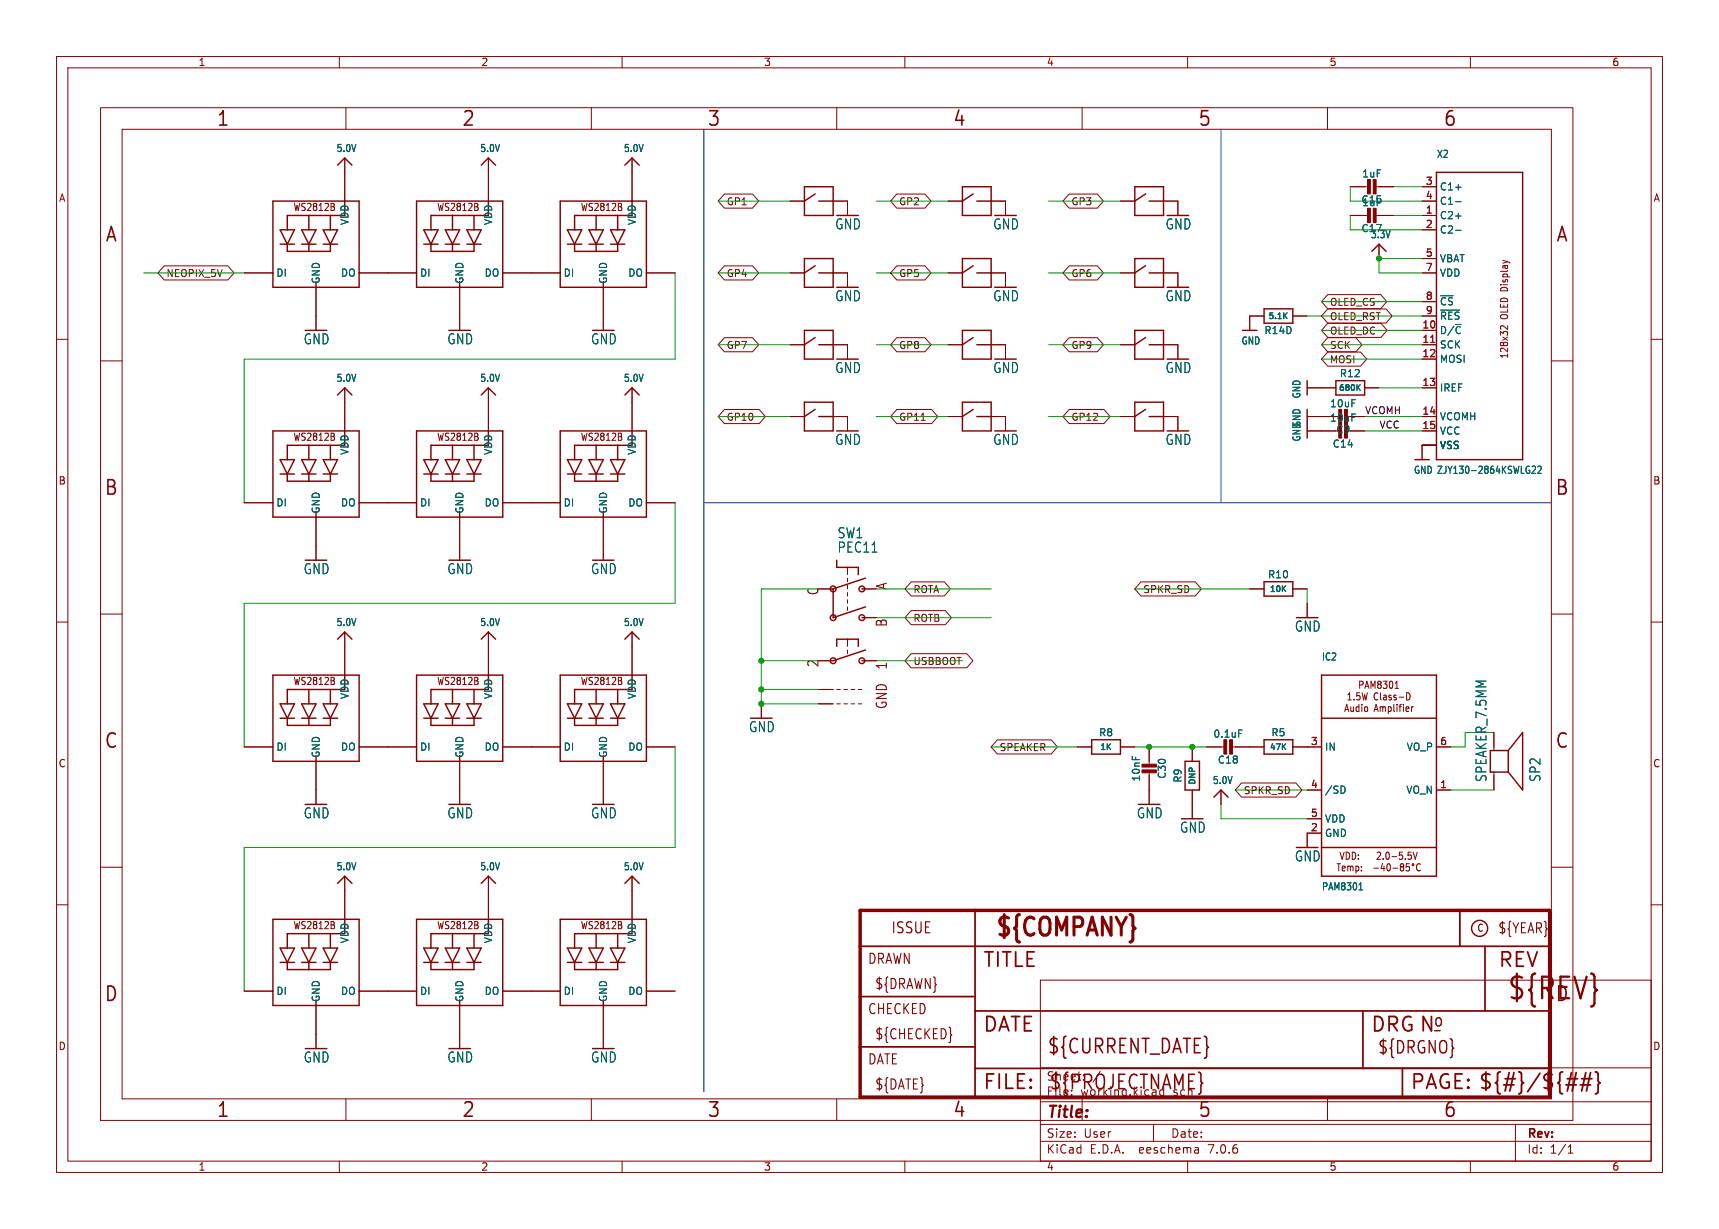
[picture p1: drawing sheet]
<svg xmlns="http://www.w3.org/2000/svg" width="304mm" height="217mm" viewBox="0 0 304 217" stroke-linecap="round" stroke-linejoin="round" font-family="sans-serif">
<g fill="none" stroke="#840000" stroke-width=".18">
<path d="M10 10h284v197.3h-284zM12 12h280v193.3h-280zM17.8 19h260.3v179.1h-260.3zM60 10v2M61.2 19v3.9M104.6 19v3.9M110 10v2M148 19v3.9M160 10v2M191.3 19v3.9M210 10v2M234.7 19v3.9"/>
<path d="M260 10v2M21.6 22.9h252.7v171.4h-252.7zM59.1 36.7v.4M61 27.9v7.7M84.5 36.7v.4M86.4 27.9v7.7M109.9 36.7v.4M111.8 27.9v7.7M128.1 34.3h5l1.1 1.3-1.1 1.2h-5l-1.1-1.2zM139.7 35.6h2.5M147.3 35.6h2.6v2.5M158.6 34.3h5l1 1.3-1 1.2h-5l-1.1-1.2z"/>
<path d="M167.6 35.6h2.6M175.3 35.6h2.5v2.5M189 34.3h5l1.1 1.3-1.1 1.2h-5l-1-1.2zM198.1 35.6h2.6M205.7 35.6h2.6v2.5M238.8 33h3.3M238.8 38.1h3.3M243.1 33h3.3M243.1 38.1h3.3M251.5 35.6h2.5M251.5 33h2.5M251.5 38.1h2.5"/>
<path d="M10 60h2M29 47h11.3l1.1 1.3-1.1 1.2h-11.3l-1.1-1.2zM43.2 48.3h5.1M55.9 50.8v7.6M63.5 48.3h10.2M81.3 50.8v7.6M88.9 48.3h10.2M106.7 50.8v7.6M114.3 48.3h5.1M128.1 47h5l1.1 1.3-1.1 1.2h-5l-1.1-1.2zM128.1 59.7h5l1.1 1.3-1.1 1.2h-5l-1.1-1.2zM139.7 48.3h2.5"/>
<path d="M147.3 48.3h2.6v2.5M158.6 59.7h5l1 1.3-1 1.2h-5l-1.1-1.2zM158.6 47h5l1 1.3-1 1.2h-5l-1.1-1.2zM167.6 48.3h2.6M175.3 48.3h2.5v2.5M189 47h5l1.1 1.3-1.1 1.2h-5l-1-1.2zM189 59.7h5l1.1 1.3-1.1 1.2h-5l-1-1.2zM198.1 48.3h2.6M205.7 48.3h2.6v2.5M223.5 55.9h-2.5v2.5M228.6 55.9h2.5M234.8 52.1h9.3l1.1 1.2-1.1 1.3h-9.3l-1.1-1.3z"/>
<path d="M234.8 54.6h10.3l1.1 1.3-1.1 1.2h-10.3l-1.1-1.2zM234.8 57.2h9.4l1.1 1.2-1.1 1.3h-9.4l-1.1-1.3zM234.8 59.7h5l1 1.3-1 1.2h-5l-1.1-1.2zM243.8 43.2v2.5M251.5 48.3h2.5M251.5 55.9h2.5M251.5 58.4h2.5M251.5 40.6h2.5M251.5 45.7h2.5M251.5 53.3h2.5M266.6 57.6v.7l-.9-.7-.3 .1-.1 .4M292 60h2"/>
<path d="M17.8 63.8h3.8M59.1 77.3v.4M61 68.6v7.6M84.5 77.3v.4M86.4 68.6v7.6M109.9 77.3v.4M111.8 68.6v7.6M128.1 72.4h6.2l1 1.3-1 1.2h-6.2l-1.1-1.2zM139.7 61h2.5M139.7 73.7h2.5M147.3 61h2.6v2.5M147.3 73.7h2.6v2.5"/>
<path d="M158.6 72.4h6.1l1.1 1.3-1.1 1.2h-6.1l-1.1-1.2zM162.9 74.3h.7M167.6 61h2.6M167.6 73.7h2.6M175.3 61h2.5v2.5M175.3 73.7h2.5v2.5M189 72.4h6.2l1.1 1.3-1.1 1.2h-6.2l-1-1.2zM198.1 61h2.6M198.1 73.7h2.6M205.7 61h2.6v2.5M205.7 73.7h2.6v2.5M231.1 73.7h5.1"/>
<path d="M231.1 76.2h5.1M231.1 68.6h5.1M234.8 62.3h5.8l1.1 1.2-1.1 1.2h-5.8l-1.1-1.2zM238.8 73.7h2.5M238.8 76.2h2.5M241.3 68.6h2.5M251.5 61h2.5M251.5 73.7h2.5M251.5 76.2h2.5M251.5 68.6h2.5M251.5 63.5h2.5M254 78.7h-2.5v2.6"/>
<path d="M274.3 63.8h3.8M43.2 88.9h5.1M55.9 91.4v7.7M63.5 88.9h10.2M81.3 91.4v7.7M88.9 88.9h10.2M106.7 91.4v7.7M114.3 88.9h5.1M10 110h2M17.8 108.6h3.8M61 111.8v7.6M86.4 111.8v7.6"/>
<path d="M111.8 111.8v7.6M144.8 116.8h2.5M144.8 104.1h2.5M149.9 100.3v1.3M149.9 102.2v.7M149.9 103.5v.6M149.9 104.8v.6M149.9 106v.7M149.9 107.3v.6M149.9 113v1.3M149.9 114.9v.7M152.4 116.8h2.5"/>
<path d="M152.4 104.1h2.5M152.4 109.2h2.5M161.1 115.6h9.9l1 1.2-1 1.3h-9.9l-1.1-1.3zM161.1 102.9h5.9l1.1 1.2-1.1 1.3h-5.9l-1.1-1.3zM161.1 108h6.1l1 1.2-1 1.3h-6.1l-1.1-1.3zM201.7 102.9h9.7l1 1.2-1 1.3h-9.7l-1-1.3zM221 104.1h2.5M228.6 104.1h2.5M231.1 106.7v2.5M274.3 108.6h3.8M292 110h2M43.2 132.1h5.1"/>
<path d="M55.9 134.6v7.6M59.1 120.5v.4M63.5 132.1h10.2M81.3 134.6v7.6M84.5 120.5v.4M88.9 132.1h10.2M106.7 134.6v7.6M109.9 120.5v.4M114.3 132.1h5.1M134.6 124.5v2.5M144.8 124.5h2.5M144.8 121.9h2.5"/>
<path d="M148 124.5h.6M148 121.9h.6M149.2 124.5h.7M149.2 121.9h.7M150.5 124.5h.6M150.5 121.9h.6M151.8 124.5h.6M151.8 121.9h.6M176.3 130.8h9.6l1.1 1.3-1.1 1.2h-9.6l-1-1.2zM190.5 132.1h2.5M198.1 132.1h2.6M203.2 132.1v3.3"/>
<path d="M203.2 136.4v5.8M210.8 132.1v2.5M210.8 139.7v5.1M213.4 132.1h3.3M215.9 139.7v2.5M217.7 132.1h5.8M219.5 138.5h9.6l1.1 1.2-1.1 1.2h-9.6l-1.1-1.2zM228.6 132.1h5.1M231.1 139.7h2.6M237.8 125.8l.3-1.3 .4 1.3M237.9 125.5h.5M238.3 123.8h.7"/>
<path d="M238.3 122.9l.3-.4v1.3M238.9 125v.8h.3l.1-.1M239.3 125v.8M239.4 123.6v.2M240.3 125h-.3l-.2 .2 .1 .6h.4M240.3 124.5v1.3M240.4 121.1l.6-.1-.1-.5h-.5v1.2M240.4 122.5h-.5v.6l.1-.1h.4v.6l-.1 .2-.4-.2M240.8 124.5v.2M240.8 125v.8M240.9 122.5l.2 1.3 .2-.9 .2 .9 .3-1.3M241.3 121.7l.4-1.2 .4 1.2"/>
<path d="M241.4 125h.2l.2 .2v.4l-.2 .2h-.2l-.1-.2zM241.4 121.4h.6M242.4 121.7v-1.2l.4 .9 .3-.9v1.2M243 125.8l.3-1.3 .4 1.3M243.1 125.5h.5M243.6 122.6a.62 .62 0 0 0-.7 .4 .62 .62 0 0 0 .4 .8l.3-.2M243.8 121l-.2-.2 .2-.3h.3l.1 .2-.2 .3M243.8 121l-.2 .2v.3l.2 .2h.3l.1-.2v-.3l-.2-.2M243.8 121h.2M244 125.1l.4-.1 .1 .1M244 125v.8M244.1 122.5v1.1l.2 .2"/>
<path d="M244.5 125.1l.2-.1h.2l.1 .8M244.5 125.1v.7M244.6 120.5h.7l-.4 .4 .3 .2v.5l-.2 .1-.4-.1M244.7 123h.4v.8M245.1 123.2l-.3 .1-.2 .2 .2 .3 .3-.1M245.5 125h.3l.2 .2-.1 .6h-.4M245.5 125v1.2M245.8 120.5h.1a.72 .72 0 0 1 0 1.2 .95 .95 0 0 1-.1-1.2zM246 123l-.3-.1-.1 .2v.2l.4 .1v.3h-.4M246.5 124.5v1.1l.1 .2M246.7 121.7h.6M246.7 120.8l.3-.3v1.2"/>
<path d="M246.9 123l-.3-.1-.1 .2v.2l.4 .1v.3h-.4M247 124.5v.2M247 125v.8M247.4 125h.4M247.4 123.3h.8M247.8 124.5l-.3 .2v1.1M248.2 124.5v.2M248.2 125v.8M248.6 125.4l.5-.1v-.3h-.3l-.2 .1 .1 .7h.4M248.7 122.5a.64 .64 0 0 1 .6 .6 .64 .64 0 0 1-.6 .7zM249.6 125v.8M249.9 125l-.3 .2"/>
<path d="M254 132.1h2.5M254 139.7h2.5M264.2 137.2v2.5M10 160h2M17.8 153.4h3.8M61 154.9v7.7M86.4 154.9v7.7M111.8 154.9v7.7M231.1 144.8h2.6M233.7 147.3h-2.6v2.6M236.4 152.7h.6M236.7 152.7v1.3"/>
<path d="M237 150.7l.3 1.3 .4-1.3M237.3 153.6l.6-.1-.1-.3h-.3l-.2 .1 .1 .6h.4M238 150.7a.64 .64 0 0 1 .7 .6 .64 .64 0 0 1-.7 .7zM238.3 153.3l.3-.1 .2 .1M238.3 153.2v.8M238.8 153.3l.1-.1h.3v.8M238.8 153.3v.7M239.1 150.7a.64 .64 0 0 1 .6 .6 .64 .64 0 0 1-.6 .7zM239.8 153.2h.3l.2 .2-.1 .5h-.4M239.8 153.2v1.2M240.2 151.8v.2M240.2 151.2v.1"/>
<path d="M240.7 153.9v.1M240.7 153.2v.1M242.9 153.5h.8M243.5 150.8l.4-.1 .2 .3-.6 1h.6M244.5 152.7l-.3 .9h.7M244.6 151.8v.2M244.7 153.2v.8M245.2 150.7h.1a.72 .72 0 0 1 0 1.3 .94 .94 0 0 1-.1-1.3zM245.4 152.8l.1-.1a.72 .72 0 0 1 0 1.3 .95 .95 0 0 1-.1-1.2zM246.1 151.5h.9M246.3 153.5h.8M247.8 153.3l-.2-.3 .2-.3 .3 .1 .1 .2-.2 .3"/>
<path d="M247.8 153.3l-.2 .2 .1 .4 .1 .1 .3-.1 .1-.1v-.4l-.2-.1M247.8 153.3h.2M248 150.7h-.5l-.1 .6 .2-.1h.3l.1 .6-.2 .2-.4-.2M248.5 151.8v.2M249.2 152.7h-.5l-.1 .6 .2-.1 .3 .1 .1 .6-.2 .1-.4-.1M249.5 150.7h-.5v.6l.1-.1h.4v.6l-.1 .2-.4-.2M249.9 150.7l.3 1.3 .4-1.3M251.1 152.9v-.1a.62 .62 0 0 0-.7 .5 .62 .62 0 0 0 .4 .7l.3-.1M274.3 153.4h3.8M292 160h2M43.2 175.3h5.1M55.9 177.8v7.6"/>
<path d="M59.1 163.7v.4M63.5 175.3h10.2M81.3 177.8v7.6M84.5 163.7v.4M88.9 175.3h10.2M106.7 177.8v7.6M109.9 163.7v.4M114.3 175.3h5.1M184 173.3h108v32h-108zM61.2 194.3v3.8M104.6 194.3v3.8M148 194.3v3.8"/>
<path d="M184 198.8h108M184 194.8h108M184 188.8h108M191.3 194.3v3.8M204 198.8v3M234.7 194.3v3.8M268 198.8v6.5M60 205.3v2M110 205.3v2M160 205.3v2M184 201.8h108M210 205.3v2"/>
<path d="M211.8 203l.1 .9M211.9 203.8l-.1 .1M211.9 203.3h-.1M260 205.3v2M277.3 203.9h.8M277.3 202.8l.4-.4v1.5"/>
<circle cx="249.9" cy="152.9" r=".17"/>
</g>
<g fill="none" stroke="#840000" stroke-width=".25">
<path d="M48.3 35.6h15.2v15.2h-15.2zM54.6 38.1v2.5M58.4 38.1v2.5M59.7 29.2l1.3-1.3 1.2 1.3M61 35.6v2.5h-10.2v2.5M73.7 35.6h15.2v15.2h-15.2zM80 38.1v2.5M83.8 38.1v2.5M85.1 29.2l1.3-1.3 1.2 1.3M86.4 35.6v2.5h-10.2v2.5M99.1 35.6h15.2v15.2h-15.2zM105.4 38.1v2.5"/>
<path d="M109.2 38.1v2.5M110.5 29.2l1.3-1.3 1.2 1.3M111.8 35.6v2.5h-10.2v2.5M142.2 33h5.1v5.1h-5.1zM144.1 34.3l-1.9 1.3M144.8 35.6h2.5M170.2 33h5.1v5.1h-5.1zM172.1 34.3l-1.9 1.3M172.7 35.6h2.6M200.7 33h5v5.1h-5zM202.6 34.3l-1.9 1.3M203.2 35.6h2.5"/>
<path d="M254 30.5h15.2v50.8h-15.2zM49.5 43.2h2.6M49.5 40.6h2.6l-1.3 2.6zM50.8 43.2v1.2h7.6v-1.2M53.3 43.2h2.6M53.3 40.6h2.6l-1.3 2.6zM54.6 43.2v1.2M57.1 43.2h2.6M57.1 40.6h2.6l-1.3 2.6zM74.9 43.2h2.6M74.9 40.6h2.6l-1.3 2.6zM76.2 43.2v1.2h7.6v-1.2"/>
<path d="M78.7 43.2h2.6M78.7 40.6h2.6l-1.3 2.6zM80 43.2v1.2M82.5 43.2h2.6M82.5 40.6h2.6l-1.3 2.6zM100.3 43.2h2.6M100.3 40.6h2.6l-1.3 2.6zM101.6 43.2v1.2h7.6v-1.2M104.1 43.2h2.6M104.1 40.6h2.6l-1.3 2.6zM105.4 43.2v1.2M107.9 43.2h2.6"/>
<path d="M107.9 40.6h2.6l-1.3 2.6zM142.2 58.4h5.1v5.1h-5.1zM142.2 45.7h5.1v5.1h-5.1zM144.1 59.7l-1.9 1.3M144.1 47l-1.9 1.3M144.8 48.3h2.5M170.2 58.4h5.1v5.1h-5.1zM170.2 45.7h5.1v5.1h-5.1zM172.1 59.7l-1.9 1.3M172.1 47l-1.9 1.3M172.7 48.3h2.6M200.7 58.4h5v5.1h-5z"/>
<path d="M200.7 45.7h5v5.1h-5zM202.6 47l-1.9 1.3M202.6 59.7l-1.9 1.3M203.2 48.3h2.5M219.7 58.4h2.5M223.5 54.6h5.1v2.5h-5.1zM242.6 44.4l1.2-1.2 1.3 1.2M48.3 76.2h15.2v15.2h-15.2zM54.6 78.7v2.6M58.4 78.7v2.6M59.7 69.8l1.3-1.2 1.2 1.2M61 76.2v2.5h-10.2v2.6"/>
<path d="M73.7 76.2h15.2v15.2h-15.2zM80 78.7v2.6M83.8 78.7v2.6M85.1 69.8l1.3-1.2 1.2 1.2M86.4 76.2v2.5h-10.2v2.6M99.1 76.2h15.2v15.2h-15.2zM105.4 78.7v2.6M109.2 78.7v2.6M110.5 69.8l1.3-1.2 1.2 1.2M111.8 76.2v2.5h-10.2v2.6M142.2 71.1h5.1v5.1h-5.1zM144.1 72.4l-1.9 1.3"/>
<path d="M144.8 61h2.5M144.8 73.7h2.5M170.2 71.1h5.1v5.1h-5.1zM172.1 72.4l-1.9 1.3M172.7 61h2.6M172.7 73.7h2.6M200.7 71.1h5v5.1h-5zM202.6 72.4l-1.9 1.3M203.2 61h2.5M203.2 73.7h2.5M231.1 67.3v2.5M231.1 72.4v5.1"/>
<path d="M236.2 67.3h5.1v2.5h-5.1zM49.5 83.8h2.6M49.5 81.3h2.6l-1.3 2.5zM50.8 83.8v1.3h7.6v-1.3M53.3 83.8h2.6M53.3 81.3h2.6l-1.3 2.5zM54.6 83.8v1.3M57.1 83.8h2.6M57.1 81.3h2.6l-1.3 2.5zM74.9 83.8h2.6M74.9 81.3h2.6l-1.3 2.5zM76.2 83.8v1.3h7.6v-1.3"/>
<path d="M78.7 83.8h2.6M78.7 81.3h2.6l-1.3 2.5zM80 83.8v1.3M82.5 83.8h2.6M82.5 81.3h2.6l-1.3 2.5zM100.3 83.8h2.6M100.3 81.3h2.6l-1.3 2.5zM101.6 83.8v1.3h7.6v-1.3M104.1 83.8h2.6M104.1 81.3h2.6l-1.3 2.5zM105.4 83.8v1.3M107.9 83.8h2.6"/>
<path d="M107.9 81.3h2.6l-1.3 2.5zM148 99.1v1.2h3.8v1.3M250.2 81.3h2.5M48.3 119.4h15.2v15.2h-15.2zM59.7 113l1.3-1.2 1.2 1.2M61 119.4v2.5h-10.2v2.6M73.7 119.4h15.2v15.2h-15.2zM85.1 113l1.3-1.2 1.2 1.2M86.4 119.4v2.5h-10.2v2.6M99.1 119.4h15.2v15.2h-15.2zM110.5 113l1.3-1.2 1.2 1.2M111.8 119.4v2.5h-10.2v2.6"/>
<path d="M148 114.3v-1.3h3.8v1.3M153 102.2l-5.7 1.9v5.1l5.7-1.9M153 114.9l-5.7 1.9M223.5 102.9h5.1v2.5h-5.1zM233.7 119.4h20.3v35.5h-20.3zM49.5 127h2.6M49.5 124.5h2.6l-1.3 2.5zM50.8 127v1.3h7.6v-1.3M53.3 127h2.6M53.3 124.5h2.6l-1.3 2.5zM54.6 121.9v2.6M54.6 127v1.3"/>
<path d="M57.1 127h2.6M57.1 124.5h2.6l-1.3 2.5zM58.4 121.9v2.6M74.9 127h2.6M74.9 124.5h2.6l-1.3 2.5zM76.2 127v1.3h7.6v-1.3M78.7 127h2.6M78.7 124.5h2.6l-1.3 2.5zM80 121.9v2.6M80 127v1.3M82.5 127h2.6M82.5 124.5h2.6l-1.3 2.5z"/>
<path d="M83.8 121.9v2.6M100.3 127h2.6M100.3 124.5h2.6l-1.3 2.5zM101.6 127v1.3h7.6v-1.3M104.1 127h2.6M104.1 124.5h2.6l-1.3 2.5zM105.4 121.9v2.6M105.4 127v1.3M107.9 127h2.6M107.9 124.5h2.6l-1.3 2.5zM109.2 121.9v2.6M193 130.8h5.1v2.5h-5.1z"/>
<path d="M209.5 134.6h2.6v5.1h-2.6zM223.5 130.8h5.1v2.5h-5.1zM233.7 127h20.3M264.2 136.5h2.5M264.2 132.7h2.5M266.7 132.7l2.5-3.2v10.2l-2.5-3.2M266.7 132.7v3.8M59.7 156.2l1.3-1.3 1.2 1.3M85.1 156.2l1.3-1.3 1.2 1.3M110.5 156.2l1.3-1.3 1.2 1.3M214.6 141l1.3-1.3 1.3 1.3M233.7 149.9h20.3"/>
<path d="M48.3 162.6h15.2v15.2h-15.2zM49.5 170.2h2.6M49.5 167.6h2.6l-1.3 2.6zM50.8 170.2v1.2h7.6v-1.2M53.3 170.2h2.6M53.3 167.6h2.6l-1.3 2.6zM54.6 165.1v2.5M54.6 170.2v1.2M57.1 170.2h2.6M57.1 167.6h2.6l-1.3 2.6zM58.4 165.1v2.5M61 162.6v2.5h-10.2v2.5"/>
<path d="M73.7 162.6h15.2v15.2h-15.2zM74.9 170.2h2.6M74.9 167.6h2.6l-1.3 2.6zM76.2 170.2v1.2h7.6v-1.2M78.7 170.2h2.6M78.7 167.6h2.6l-1.3 2.6zM80 165.1v2.5M80 170.2v1.2M82.5 170.2h2.6M82.5 167.6h2.6l-1.3 2.6zM83.8 165.1v2.5M86.4 162.6v2.5h-10.2v2.5"/>
<path d="M99.1 162.6h15.2v15.2h-15.2zM100.3 170.2h2.6M100.3 167.6h2.6l-1.3 2.6zM101.6 170.2v1.2h7.6v-1.2M104.1 170.2h2.6M104.1 167.6h2.6l-1.3 2.6zM105.4 165.1v2.5M105.4 170.2v1.2M107.9 170.2h2.6M107.9 167.6h2.6l-1.3 2.6zM109.2 165.1v2.5M111.8 162.6v2.5h-10.2v2.5"/>
<circle cx="147.3" cy="109.2" r=".51"/>
<circle cx="147.3" cy="104.1" r=".51"/>
<circle cx="147.3" cy="116.8" r=".51"/>
<circle cx="152.4" cy="104.1" r=".51"/>
<circle cx="152.4" cy="116.8" r=".51"/>
<circle cx="152.4" cy="109.2" r=".51"/>
<circle cx="261.6" cy="164.2" r="1.42"/>
</g>
<g fill="#840000" stroke="#840000" stroke-width=".18">
<path d="M237.7 72.4h.6v2.5h-.6z"/>
<path d="M236.7 72.4h.5v2.5h-.5z"/>
<path d="M201.9 135.1h2.6v.5h-2.6z"/>
<path d="M201.9 136.1h2.6v.6h-2.6z"/>
<path d="M217.4 130.8h.5v2.5h-.5z"/>
<path d="M216.4 130.8h.5v2.5h-.5z"/>
<path d="M242.8 31.7h.5v2.6h-.5z"/>
<path d="M241.8 31.7h.5v2.6h-.5z"/>
<path d="M242.8 36.8h.5v2.6h-.5z"/>
<path d="M241.8 36.8h.5v2.6h-.5z"/>
<path d="M237.7 74.9h.6v2.6h-.6z"/>
<path d="M236.7 74.9h.5v2.6h-.5z"/>
</g>
<g fill="none" stroke="#006464" stroke-width=".18">
<path d="M257.4 38.2h1M257.4 33.1h1M257.4 35.7h1M254.7 54.8h3.4M257.4 40.7h1M228.6 73.6h1.3l-1.3 .6h1.3M228.7 72.6a.79 .79 0 0 1 1.2 .2v.3h-1.3zM270.9 82.6l.4-.2 .2 .4-.6 .9h.6M271.9 82.6l.4-.2 .2 .4-.6 .9h.6M219 129.1h.6M237.6 139.1l.3 .5-.3 .6M240.3 157.4h.6"/>
<path d="M240.5 156.3l.1-.2v1.3"/>
</g>
<path d="M240.1 68.5l.4 .5M240.5 68l-.6 .6" fill="none" stroke="#006464" stroke-width=".2"/>
<path d="M253 60.5h.7" fill="none" stroke="#a90000" stroke-width=".18"/>
<path d="M152.1 161h121.9v33h-121.9z" fill="none" stroke="#840000" stroke-width=".61"/>
<path d="M152.1 176.2h20.3M152.1 167.3h121.9M172.4 161v33M172.4 178.8h101.6M241 178.8v10.1M258.1 161v6.3M262.6 167.3v11.5M152.1 185.1h20.3M172.4 188.9h101.6M248 188.9v5.1" fill="none" stroke="#840000" stroke-width=".3"/>
<path d="M276.9 191.8h1.8M277.1 190.8h1.9M278.7 189.7l-.7 3.2M279.4 191.8h1.9M279.7 190.8h1.8M280.4 189.7l-.7 3.2M281.3 189.7l-.8 3.2M282.1 189.5l.4 .2 .1 .2v1.2l.3 .4-.3 .3v1.2l-.1 .3-.4 .1" fill="none" stroke="#840000" stroke-width=".32"/>
<path d="M168.2 182.9l.1 .1-.1 .1" fill="none" stroke="#840000" stroke-width=".19"/>
<path d="M124.5 22.9v170.1M215.9 22.9v66M124.5 88.9h149.8" fill="none" stroke="#0000c2" stroke-width=".18"/>
<g fill="none" stroke="#009600" stroke-width=".18">
<path d="M127 35.6h12.7M154.9 35.6h12.7M185.4 35.6h12.7M238.8 33v2.6h12.7M238.8 38.1v2.5h12.7M246.4 38.1h5.1M246.4 33h5.1M25.4 48.3h17.8M119.4 48.3v15.2h-76.2v25.4M127 48.3h12.7M154.9 48.3h12.7M185.4 48.3h12.7"/>
<path d="M231.1 55.9h20.4M233.7 53.3h17.8M233.7 58.4h17.8M251.5 45.7h-7.7v2.6h7.7M127 73.7h12.7M127 61h12.7M154.9 73.7h12.7M154.9 61h12.7M185.4 73.7h12.7M185.4 61h12.7M233.7 63.5h17.8M233.7 61h17.8"/>
<path d="M241.3 73.7h10.2M241.3 76.2h10.2M243.8 68.6h7.7M119.4 88.9v17.8h-76.2v25.4M134.6 116.8h10.2M144.8 104.1h-10.2v20.4h10.2M154.9 104.1h20.4M154.9 116.8h15.3M154.9 109.2h20.4M200.7 104.1h20.3M231.1 104.1v2.6M119.4 132.1v17.8h-76.2v25.4"/>
<path d="M134.6 121.9h10.2M175.3 132.1h15.2M200.7 132.1h12.7M218.4 139.7h12.7M256.5 139.7h7.7M264.2 129.5h-5.1v2.6h-2.6M215.9 142.2v2.6h15.2"/>
</g>
<g fill="#009600" stroke="#009600" stroke-width=".18">
<circle cx="134.6" cy="121.9" r=".46"/>
<circle cx="134.6" cy="116.8" r=".46"/>
<circle cx="134.6" cy="124.5" r=".46"/>
<circle cx="203.2" cy="132.1" r=".46"/>
<circle cx="210.8" cy="132.1" r=".46"/>
<circle cx="243.8" cy="45.7" r=".46"/>
</g>
<text font-size="5.3" fill="#840000" x="266.4" y="177.3">${REV}</text>
<text font-size="4.4" fill="#840000" x="175.7" y="166.3">${COMPANY}</text>
<g font-size="3.5" fill="#840000">
<text x="38.2" y="22.7">1</text>
<text x="81.6" y="22.7">2</text>
<text x="125" y="22.7">3</text>
<text x="168.4" y="22.7">4</text>
<text x="211.8" y="22.7">5</text>
<text x="255.1" y="22.7">6</text>
<text x="18.5" y="43.1">A</text>
<text x="275" y="43.1">A</text>
<text x="18.3" y="87.9">B</text>
<text x="274.9" y="87.9">B</text>
<text x="18.3" y="132.7">C</text>
<text x="274.9" y="132.7">C</text>
<text x="173.7" y="171.4">TITLE</text>
<text x="264.8" y="171.4">REV</text>
<text x="18.3" y="177.4">D</text>
<text x="274.9" y="177.4">D</text>
<text x="173.7" y="182.9">DATE</text>
<text x="242.3" y="182.9">DRG N</text>
<text x="185.1" y="186.7">${CURRENT_DATE}</text>
<text x="38.2" y="197.9">1</text>
<text x="81.6" y="197.9">2</text>
<text x="125" y="197.9">3</text>
<text x="168.4" y="197.9">4</text>
<text x="173.7" y="193">FILE:</text>
<text x="185.4" y="193">${PROJECTNAME}</text>
<text x="211.8" y="197.9">5</text>
<text x="249.3" y="193">PAGE: ${#}/${##}</text>
<text x="255.1" y="197.9">6</text>
</g>
<g font-size="3" fill="#840000">
<text x="253.4" y="181.9">o</text>
<text x="243.5" y="186.6">${DRGNO}</text>
</g>
<text font-size="2.8" fill="#840000" x="185" y="198.2">Title:</text>
<text font-size="2.7" fill="#840000" x="157.5" y="165.3">ISSUE</text>
<g font-size="2.5" fill="#006464">
<text x="147.6" y="40.8">GND</text>
<text x="175.5" y="40.8">GND</text>
<text x="206" y="40.8">GND</text>
<text x="147.6" y="53.5">GND</text>
<text x="175.5" y="53.5">GND</text>
<text x="206" y="53.5">GND</text>
<text x="53.6" y="61.1">GND</text>
<text x="79" y="61.1">GND</text>
<text x="104.4" y="61.1">GND</text>
<text x="147.6" y="66.2">GND</text>
<text x="175.5" y="66.2">GND</text>
<text x="206" y="66.2">GND</text>
<text x="147.6" y="78.9">GND</text>
<text x="175.5" y="78.9">GND</text>
<text x="206" y="78.9">GND</text>
<text x="148" y="95.4">SW1</text>
<text x="53.6" y="101.7">GND</text>
<text x="79" y="101.7">GND</text>
<text x="104.4" y="101.7">GND</text>
<text x="148" y="97.9">PEC11</text>
<text x="228.9" y="111.9">GND</text>
<text x="132.3" y="129.7">GND</text>
<text x="272.6" y="138.4" transform="rotate(-90 272.6 138.4)">SP2</text>
<text x="53.6" y="144.9">GND</text>
<text x="79" y="144.9">GND</text>
<text x="104.4" y="144.9">GND</text>
<text x="200.9" y="144.9">GND</text>
<text x="208.5" y="147.5">GND</text>
<text x="228.9" y="152.5">GND</text>
<text x="53.6" y="188.1">GND</text>
<text x="79" y="188.1">GND</text>
<text x="104.4" y="188.1">GND</text>
</g>
<g font-size="2.5" fill="#840000">
<text x="145" y="105.4" transform="rotate(-90 145 105.4)">C</text>
<text x="157.1" y="104.4" transform="rotate(-90 157.1 104.4)">A</text>
<text x="157.1" y="111" transform="rotate(-90 157.1 111)">B</text>
<text x="145" y="118.1" transform="rotate(-90 145 118.1)">2</text>
<text x="157.1" y="118.5" transform="rotate(-90 157.1 118.5)">1</text>
<text x="157.1" y="125.5" transform="rotate(-90 157.1 125.5)">GND</text>
<text x="263.1" y="138.4" transform="rotate(-90 263.1 138.4)">SPEAKER_7.5MM</text>
<text x="264.8" y="165.3">${YEAR}</text>
<text x="153.4" y="170.7">DRAWN</text>
<text x="153.4" y="179.6">CHECKED</text>
<text x="154.6" y="175.2">${DRAWN}</text>
<text x="154.6" y="184">${CHECKED}</text>
<text x="153.4" y="188.5">DATE</text>
<text x="154.6" y="192.9">${DATE}</text>
</g>
<g font-size="2.1" fill="#840000">
<text x="185" y="191.3">Sheet:</text>
<text x="193.2" y="191.3">/</text>
<text x="185" y="194">File:</text>
<text x="191" y="194">working.kicad_sch</text>
<text x="185" y="201.4">Size:</text>
<text x="191.6" y="201.4">User</text>
<text x="207" y="201.4">Date:</text>
<text x="270" y="201.6">Rev:</text>
<text x="185" y="204.2">KiCad</text>
<text x="192.7" y="204.2">E.D.A.</text>
<text x="201.6" y="204.2">eeschema</text>
<text x="213.9" y="204.2">7.0.6</text>
<text x="270" y="204.2">Id:</text>
<text x="274" y="204.2">1/1</text>
</g>
<g font-size="1.8" fill="#840000">
<text x="35" y="11.9">1</text>
<text x="85" y="11.9">2</text>
<text x="135" y="11.9">3</text>
<text x="185" y="11.9">4</text>
<text x="235" y="11.9">5</text>
<text x="285" y="11.9">6</text>
<text x="10.3" y="35.9">A</text>
<text x="292.3" y="35.9">A</text>
<text x="51.8" y="37.5">WS2812B</text>
<text x="77.2" y="37.5">WS2812B</text>
<text x="102.6" y="37.5">WS2812B</text>
<text x="266.9" y="56.4" transform="rotate(-90 266.9 56.4)">OLED Display</text>
<text x="266.9" y="63.5" transform="rotate(-90 266.9 63.5)">128x32</text>
<text x="51.8" y="78.1">WS2812B</text>
<text x="77.2" y="78.1">WS2812B</text>
<text x="102.6" y="78.1">WS2812B</text>
<text x="10.3" y="85.9">B</text>
<text x="292.2" y="85.9">B</text>
<text x="51.8" y="121.3">WS2812B</text>
<text x="77.2" y="121.3">WS2812B</text>
<text x="102.6" y="121.3">WS2812B</text>
<text x="10.3" y="135.9">C</text>
<text x="292.2" y="135.9">C</text>
<text x="51.8" y="164.5">WS2812B</text>
<text x="77.2" y="164.5">WS2812B</text>
<text x="102.6" y="164.5">WS2812B</text>
<text x="261.1" y="165">C</text>
<text x="10.3" y="185.9">D</text>
<text x="292.2" y="185.9">D</text>
<text x="35" y="207.2">1</text>
<text x="85" y="207.2">2</text>
<text x="135" y="207.2">3</text>
<text x="185" y="207.2">4</text>
<text x="235" y="207.2">5</text>
<text x="285" y="207.2">6</text>
</g>
<g font-size="1.8" fill="#006464">
<text x="59.4" y="27.1">5.0V</text>
<text x="84.8" y="27.1">5.0V</text>
<text x="110.2" y="27.1">5.0V</text>
<text x="254" y="28.1">X2</text>
<text x="240.8" y="31.6">1uF</text>
<text x="254.5" y="33.9">C1+</text>
<text x="61.8" y="39.9" transform="rotate(-90 61.8 39.9)">VDD</text>
<text x="87.2" y="39.9" transform="rotate(-90 87.2 39.9)">VDD</text>
<text x="112.6" y="39.9" transform="rotate(-90 112.6 39.9)">VDD</text>
<text x="240.6" y="36.2">C15</text>
<text x="240.6" y="41.3">C17</text>
<text x="240.8" y="36.7">1uF</text>
<text x="254.5" y="39">C2+</text>
<text x="254.5" y="41.5">C2-</text>
<text x="254.5" y="36.4">C1-</text>
<text x="242.3" y="42.3">3.3V</text>
<text x="254.5" y="46.6">VBAT</text>
<text x="48.8" y="49.1">DI</text>
<text x="56.7" y="50.3" transform="rotate(-90 56.7 50.3)">GND</text>
<text x="60.2" y="49.1">DO</text>
<text x="74.2" y="49.1">DI</text>
<text x="82.1" y="50.3" transform="rotate(-90 82.1 50.3)">GND</text>
<text x="85.6" y="49.1">DO</text>
<text x="99.6" y="49.1">DI</text>
<text x="107.5" y="50.3" transform="rotate(-90 107.5 50.3)">GND</text>
<text x="111" y="49.1">DO</text>
<text x="254.5" y="49.1">VDD</text>
<text x="223.5" y="59.3">R14D</text>
<text x="254.5" y="59.3">D/~{C}</text>
<text x="254.5" y="54.2">~{CS}</text>
<text x="254.5" y="56.7">~{RES}</text>
<text x="219.4" y="61.1">GND</text>
<text x="254.5" y="61.8">SCK</text>
<text x="254.5" y="64.4">MOSI</text>
<text x="59.4" y="67.7">5.0V</text>
<text x="84.8" y="67.7">5.0V</text>
<text x="110.2" y="67.7">5.0V</text>
<text x="230.2" y="70.6" transform="rotate(-90 230.2 70.6)">GND</text>
<text x="236.8" y="66.9">R12</text>
<text x="254.5" y="69.4">IREF</text>
<text x="235.1" y="72.2">10uF</text>
<text x="235.1" y="74.8">10uF</text>
<text x="236.2" y="76.8">C9</text>
<text x="254.5" y="74.5">VCOMH</text>
<text x="254.5" y="77.1">VCC</text>
<text x="61.8" y="80.5" transform="rotate(-90 61.8 80.5)">VDD</text>
<text x="87.2" y="80.5" transform="rotate(-90 87.2 80.5)">VDD</text>
<text x="112.6" y="80.5" transform="rotate(-90 112.6 80.5)">VDD</text>
<text x="230.2" y="78.2" transform="rotate(-90 230.2 78.2)">GND</text>
<text x="235.6" y="79.4">C14</text>
<text x="249.9" y="84">GND ZJY130-2864KSWLG22</text>
<text x="254.5" y="79.6">VSS</text>
<text x="48.8" y="89.8">DI</text>
<text x="60.2" y="89.8">DO</text>
<text x="74.2" y="89.8">DI</text>
<text x="85.6" y="89.8">DO</text>
<text x="99.6" y="89.8">DI</text>
<text x="111" y="89.8">DO</text>
<text x="56.7" y="90.9" transform="rotate(-90 56.7 90.9)">GND</text>
<text x="82.1" y="90.9" transform="rotate(-90 82.1 90.9)">GND</text>
<text x="107.5" y="90.9" transform="rotate(-90 107.5 90.9)">GND</text>
<text x="224.1" y="102.5">R10</text>
<text x="59.4" y="110.9">5.0V</text>
<text x="84.8" y="110.9">5.0V</text>
<text x="110.2" y="110.9">5.0V</text>
<text x="233.7" y="117">IC2</text>
<text x="61.8" y="123.7" transform="rotate(-90 61.8 123.7)">VDD</text>
<text x="87.2" y="123.7" transform="rotate(-90 87.2 123.7)">VDD</text>
<text x="112.6" y="123.7" transform="rotate(-90 112.6 123.7)">VDD</text>
<text x="194.2" y="130.4">R8</text>
<text x="214.5" y="130.6">0.1uF</text>
<text x="224.7" y="130.4">R5</text>
<text x="48.8" y="132.9">DI</text>
<text x="56.7" y="134.1" transform="rotate(-90 56.7 134.1)">GND</text>
<text x="60.2" y="132.9">DO</text>
<text x="74.2" y="132.9">DI</text>
<text x="82.1" y="134.1" transform="rotate(-90 82.1 134.1)">GND</text>
<text x="85.6" y="132.9">DO</text>
<text x="99.6" y="132.9">DI</text>
<text x="107.5" y="134.1" transform="rotate(-90 107.5 134.1)">GND</text>
<text x="111" y="132.9">DO</text>
<text x="206.4" y="137.8" transform="rotate(-90 206.4 137.8)">C30</text>
<text x="215.2" y="135.2">C18</text>
<text x="234.2" y="132.9">IN</text>
<text x="248.6" y="132.9">VO_P</text>
<text x="201.8" y="138.3" transform="rotate(-90 201.8 138.3)">10nF</text>
<text x="209.1" y="138.5" transform="rotate(-90 209.1 138.5)">R9</text>
<text x="214.3" y="138.9">5.0V</text>
<text x="234.2" y="140.6">/SD</text>
<text x="248.6" y="140.6">VO_N</text>
<text x="234.2" y="148.2">GND</text>
<text x="234.2" y="145.6">VDD</text>
<text x="59.4" y="154.1">5.0V</text>
<text x="84.8" y="154.1">5.0V</text>
<text x="110.2" y="154.1">5.0V</text>
<text x="233.7" y="157.6">PAM8301</text>
<text x="61.8" y="166.9" transform="rotate(-90 61.8 166.9)">VDD</text>
<text x="87.2" y="166.9" transform="rotate(-90 87.2 166.9)">VDD</text>
<text x="112.6" y="166.9" transform="rotate(-90 112.6 166.9)">VDD</text>
<text x="48.8" y="176.1">DI</text>
<text x="56.7" y="177.3" transform="rotate(-90 56.7 177.3)">GND</text>
<text x="60.2" y="176.1">DO</text>
<text x="74.2" y="176.1">DI</text>
<text x="82.1" y="177.3" transform="rotate(-90 82.1 177.3)">GND</text>
<text x="85.6" y="176.1">DO</text>
<text x="99.6" y="176.1">DI</text>
<text x="107.5" y="177.3" transform="rotate(-90 107.5 177.3)">GND</text>
<text x="111" y="176.1">DO</text>
</g>
<g font-size="1.8" fill="#a90000">
<text x="252" y="32.8">3</text>
<text x="252" y="35.3">4</text>
<text x="252" y="37.8">1</text>
<text x="252" y="40.4">2</text>
<text x="252" y="45.5">5</text>
<text x="252" y="48">7</text>
<text x="252" y="53.1">8</text>
<text x="251.4" y="58.2">10</text>
<text x="252" y="55.6">9</text>
<text x="251.4" y="60.7">11</text>
<text x="251.4" y="63.2">12</text>
<text x="251.4" y="68.3">13</text>
<text x="251.4" y="73.4">14</text>
<text x="251.4" y="75.9">15</text>
<text x="231.7" y="131.8">3</text>
<text x="254.6" y="131.8">6</text>
<text x="231.7" y="139.4">4</text>
<text x="254.6" y="139.4">1</text>
<text x="231.7" y="147.1">2</text>
<text x="231.7" y="144.5">5</text>
</g>
<g font-size="1.7" fill="#840000">
<text x="128.4" y="36.5">GP1</text>
<text x="158.9" y="36.5">GP2</text>
<text x="189.4" y="36.5">GP3</text>
<text x="29.3" y="49.2">NEOPIX_5V</text>
<text x="128.4" y="49.2">GP4</text>
<text x="158.9" y="49.2">GP5</text>
<text x="189.4" y="49.2">GP6</text>
<text x="235.1" y="54.3">OLED_CS</text>
<text x="235.1" y="56.8">OLED_RST</text>
<text x="235.1" y="59.4">OLED_DC</text>
<text x="128.4" y="61.9">GP7</text>
<text x="158.9" y="61.9">GP8</text>
<text x="189.4" y="61.9">GP9</text>
<text x="235.1" y="64.4">MOSI</text>
<text x="235.1" y="61.9">SCK</text>
<text x="128.4" y="74.6">GP10</text>
<text x="158.9" y="74.6">GP11</text>
<text x="189.4" y="74.6">GP12</text>
<text x="161.4" y="105.1">ROTA</text>
<text x="202.1" y="105.1">SPKR_SD</text>
<text x="161.4" y="110.2">ROTB</text>
<text x="161.4" y="117.8">USBBOOT</text>
<text x="176.7" y="133">SPEAKER</text>
<text x="219.8" y="140.6">SPKR_SD</text>
</g>
<g font-size="1.7" fill="#0f0f0f">
<text x="241.3" y="73.3">VCOMH</text>
<text x="243.8" y="75.9">VCC</text>
</g>
<g font-size="1.4" fill="#006464">
<text x="224.1" y="56.7">5.1K</text>
<text x="236.6" y="69.4">680K</text>
<text x="224.4" y="105">10K</text>
<text x="194.4" y="132.9">1K</text>
<text x="224.4" y="132.9">47K</text>
<text x="211.6" y="138.9" transform="rotate(-90 211.6 138.9)">DNP</text>
</g>
</svg>
